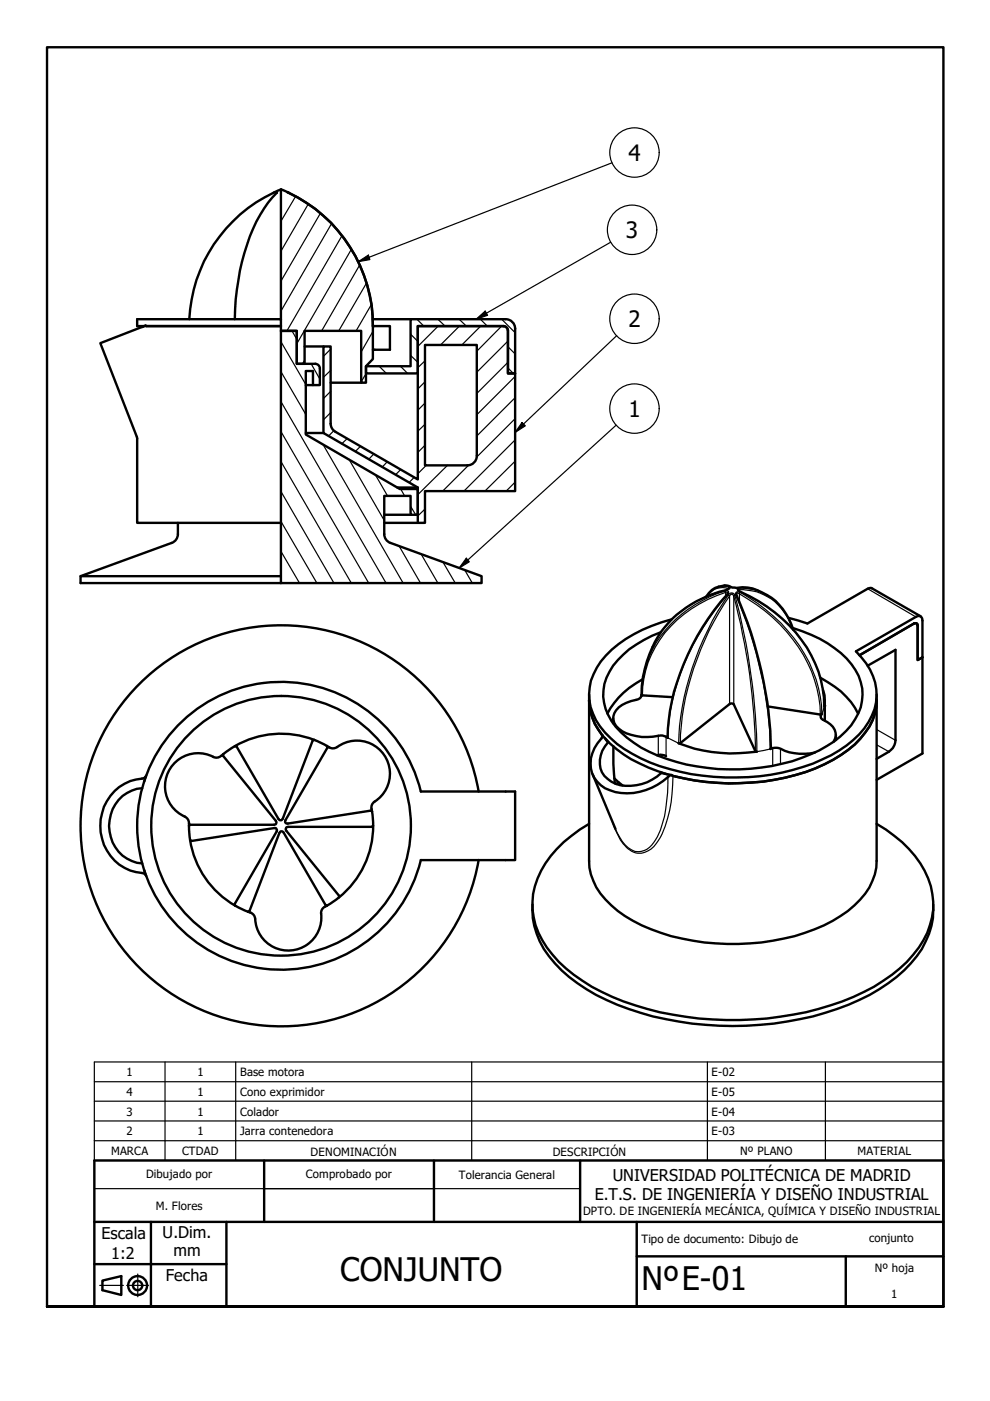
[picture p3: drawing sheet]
<svg xmlns="http://www.w3.org/2000/svg" width="210mm" height="297mm" viewBox="0 0 210 297" stroke-linecap="round" stroke-linejoin="round" font-family="sans-serif">
<!-- layer: Sombreado (ISO) -->
<g fill="none" stroke="#000" stroke-width=".25">
<path d="M59.8 40.2l-.2 .4M62.7 41.6l-3.1 5.3M65.3 43.3l-5.7 10M67.9 45.2l-8.3 14.4M70.3 47.4l-10.7 18.6M72.5 50l-11.7 20.2M74.5 52.9l-11.6 20M76.3 56.2l-8.1 14M77.7 60l-5.9 10.2M59.6 78.8l5.2 9.1M59.6 72.4l5.2 9.1M61.9 70.2l1 1.7"/>
<path d="M64.6 76.4l-.5 .7M66 77.1l1.8 3.3M70.1 78.5l-1.5 1.5M70.1 74l-1.5 1.6M77.6 79.2l-1 1.7M78.7 64.6l-3.2 5.6M79.1 70.3l-2.5 4.3M80.4 77.6l1.5 1.6M84.9 77.6l1.5 1.6M87.1 75.4l1.5 1.4M87.1 70.9l1.5 1.5M88.4 67.7l1.5 1.4"/>
<path d="M90.1 76.5l-1.5 1.5M92.8 67.7l1.6 1.4M92.9 69.1l-4.3 4.4M97.3 67.7l1.6 1.4M97.4 69.1l-4 4M101.9 67.7l1.4 1.4M101.9 69.1l-4 4M106.4 69.1l-5.3 5.4M106.4 67.7l2.8 2.8M107.7 76.8l-6.6 6.6M107.7 72.3l-6.6 6.6M107.7 78l1.1 1.2"/>
<path d="M107.7 73.5l1.5 1.5M109.2 79.8l-8.1 8.1M59.6 97.8l14.9 25.8M59.6 91.5l18.6 32.1M59.6 85.1l22.3 38.5M68.5 94.3l17 29.3M70.1 87.5l-1.5 1.5M70.1 83l-1.5 1.5M70.8 91.3l-1.1 1.1M73.6 93l-1.1 1.1M74 97.5l7.5 12.8M76.5 94.6l-1.2 1.1"/>
<path d="M79.2 96.3l-1 1.1M82.1 97.9l-1.1 1.1M85 99.6l-1.1 1M90.1 94.4l-1.5 1.5M90.1 90l-1.5 1.4M90.1 85.5l-1.5 1.5M90.1 80.9l-1.5 1.6M90.4 98.7l-1.8 1.7M94.9 98.7l-6.3 6.2M99.4 98.6l-5.5 5.5M109.2 97.8l-6.4 6.3M109.2 93.3l-10.8 10.8"/>
<path d="M109.2 88.8l-8.2 8.2M109.2 84.3l-8.1 8.1M59.6 116.9l3.9 6.7M59.6 110.5l7.6 13.1M59.6 104.2l11.2 19.4M79.6 100.6l2.6 4.5M84.6 115.8l4.6 7.8M85 103.7l.8 1.4M87.1 107.4l1 1.7M87.8 101.2l-1.1 1.1M89.3 117.5l3.5 6.1M90.1 107.9l-1.5 1.5"/>
<path d="M93.9 119.2l2.6 4.4M109.2 102.2l-1.9 1.9M59.6 123.2l.2 .4M98.6 120.9l1.5 2.7"/>
</g>
<!-- layer: Visible (ISO) -->
<g fill="none" stroke="#000" stroke-width=".51">
<path d="M58.2 40.8a31.5 31.5 0 0 0-18.1 26.9M58.7 40.9a28 28 0 0 0-6.9 12.7 57.2 57.2 0 0 0-2 14.1M59.6 40.2v27.5M59.6 40.1l-1.4 .6M59.6 40.1l1.4 .7M61 40.8a31.4 31.4 0 0 1 18.1 28.3M30.5 69.1l-.3 .2M30.6 69.1h-1.5v-1.4h30.5v1.4M59.6 69.1h-28.7v-.1l-9.6 3.8 7.7 19.8M59.6 69.1v41.8M64.6 73.5h4M79.1 69.1v7l-1.5 1.5v3.5h-1v-10.9h-12v6.9h-1.7v-6.9h-3.3h3.3v6.9h4a.99 .99 0 0 1 .9 1v3.5h-1.4v-2.9h-1.6v13.4l20 11.6h3.8v5.4h-1.5v-4h-5.6v8.2"/>
<path d="M79.1 69.1h3.6v5.1h-3.6M79.1 67.7h8M106.7 69.1a.98 .98 0 0 1 1 1M107.2 67.7h-20.1v9.9h-9.5v1.6h11v-10.1h18.1h-18.1v32.5l-17.5-10M107.2 67.7a2 2 0 0 1 2 2M109.2 69.6v9.6h-1.5v-9v9h1.5v24.9h-19.1v6.8h-1.5v-7.5l-20-11.6v-18.3h1.5v16.3M29 92.6l.1 .4M29.1 93v17.9h30.5M64.8 91.8h3.8M64.8 81.6h1.6M70.1 89.8a2 2 0 0 0 1 1.7M70.1 81.1h6.5"/>
<path d="M101.1 96.6v-23.5h-11v25.6h9a2 2 0 0 0 2-2M36.4 115.1l-19.3 7.1v1.4h42.5M37.7 113.2a2 2 0 0 1-1.3 1.9M37.7 110.9v2.4M59.6 110.9v12.7M81.5 113.2a1.97 1.97 0 0 0 1.3 1.9l19.3 7.1v1.4h-42.5M81.5 110.9h7.1M81.5 109.1h5.6M84.3 103.4h4.3M17.1 122.2h42.5M142.4 131.3a29.2 29.2 0 0 0-13.9 7.7 11.4 11.4 0 0 0-.2 16.3 26.4 26.4 0 0 0 11.5 7.1 50.9 50.9 0 0 0 32.5-.5 25.9 25.9 0 0 0 11-7.5 11.2 11.2 0 0 0-.7-15l-1.1-1.3 13.1-7.5a.81 .81 0 0 1 1 1v28.2l-9.7 5.5M149.7 126.5a4.6 4.6 0 0 1 5-2.2l.6 .3h.7a8.9 8.9 0 0 1 6.6 1.6 12.6 12.6 0 0 1 5.6 7.3"/>
<path d="M154.3 125.7v.1a51.7 51.7 0 0 0-12.3 24.9 25.4 25.4 0 0 0-.4 5.7l-.4-.2a2.17 2.17 0 0 0-1.6-.2 10.6 10.6 0 0 1-8.4-1.5 2.76 2.76 0 0 1 0-4.5 9.1 9.1 0 0 1 4.1-1.7 1.04 1.04 0 0 0 .7-1M154.6 124.7l-.5 .3a23.3 23.3 0 0 0-15.2 11.1 25 25 0 0 0-2.9 11.2M156.1 126.1a84.9 84.9 0 0 1 7.3 32.6l.9-.2a3.2 3.2 0 0 1 2.1 .7 11.7 11.7 0 0 0 6.4 .4M156.5 125l.1 .2a32.4 32.4 0 0 1 15.4 13.8 22.7 22.7 0 0 1 2.8 10.7v-2.3l-.3-1.1M168.1 133.1a24.4 24.4 0 0 1 12.4 7.7 10 10 0 0 1 0 13 25.5 25.5 0 0 1-12.5 7.6 43.7 43.7 0 0 1-32.1-2.9 16.6 16.6 0 0 1-7.5-8.2 10 10 0 0 1 2.6-10.4 23.4 23.4 0 0 1 9.1-5.9M182.2 138.9l11.6-6.7 .5-.1 .3 .5v7.3l1-.5M195.2 130.7l-10.5-6.1-.7 .2-12.8 7.4-4.1-1.2M37.5 154.1a30.5 30.5 0 0 1 51.7 13.7h20v14.6l-20-.1a30.5 30.5 0 0 1-44.2 19.6 30.5 30.5 0 0 1-7.5-47.8zM47.3 159.9v.4l11.2 13.7v.6l-.4 .3h-17.8l-.2 .2M66.6 156.9l-.3 .1-6.4 16.6-.3 .3-.5-.2-8.9-15.4-.4-.1M69.3 158.2l.1 .3-8.9 15.4v.5l.5 .2 17.5-2.7 .4 .2M71.5 158.4a1.73 1.73 0 0 1-2.2-.2 19.7 19.7 0 0 0-22.7 2.3 1.49 1.49 0 0 1-1.4 0"/>
<path d="M71.5 158.4a7 7 0 0 1 10.1 1.8 7 7 0 0 1-2.4 10 1.78 1.78 0 0 0-.3 1.9M124.9 148.4a12.1 12.1 0 0 0 2.8 7.5M124.9 147.2v35.3a12.8 12.8 0 0 0 4.7 9.4 31.7 31.7 0 0 0 15 7.1 50.1 50.1 0 0 0 28.1-2 22.6 22.6 0 0 0 11.6-8.9 11.1 11.1 0 0 0 1.6-5.6v-35.3M127.7 155.9l.8 .9M128.2 156.4a27.6 27.6 0 0 0 13.3 7.8M128.5 156.8l.4 .6 .1-.1M128.9 157.4a5.5 5.5 0 0 0-.8 7.1 6.9 6.9 0 0 0 6.8 2 9.6 9.6 0 0 0 5.3-2.6M130 152.3v1M130 158.2v3.8l.4 4.1M136 147.3l.2 .1 6.4 .4M136.3 144a17.7 17.7 0 0 0-7.5 7.3M143.9 157.6l.4-.1 10.4-8.2a.68 .68 0 0 1 .9 0l4.5 9.9 .4 .2a32.7 32.7 0 0 1-16.6-1.8z"/>
<path d="M162.8 149.8l11.1 1.7 .3-.1a.73 .73 0 0 0-.2 .7 .73 .73 0 0 0 .6 .5 3.7 3.7 0 0 1 2.6 3.4l-.5 1.3M173.9 143.7a17.2 17.2 0 0 1 8 7.6M174.9 148.4v4.4M177.2 155.8v1.1M184 141.1l5.9-3.3v19.2a3 3 0 0 1-1.4 2.4l-2.6 1.5M185.9 148.4a11.6 11.6 0 0 1-3.5 8.2 29.9 29.9 0 0 1-16 8.3 50.6 50.6 0 0 1-23.8-.4l-.4-.1a13.7 13.7 0 0 1-11.7 3.5 6.3 6.3 0 0 1-5.2-7.1 9.5 9.5 0 0 1 2.4-4.5v-.4M30.2 167.1a7.9 7.9 0 0 0-6.7 10.4 7.3 7.3 0 0 0 6.7 5.6M30.9 164.7a2.24 2.24 0 0 1-2.1 .6 10.1 10.1 0 0 0-5.4 16.2 9.8 9.8 0 0 0 7.1 3.7l.5 .5M30.9 164.7l-.3 1M31 164.5l-.1 .2M39.2 173.1a1.79 1.79 0 0 1 .9 2M40.1 175.1a19.5 19.5 0 0 0 13 18.4"/>
<path d="M40.3 178.1l.3 .2 17.6-2.7h.3l.2 .4v.3l-8.9 15.3v.4M45.2 160.5a7 7 0 0 0-9.5 3.2 7 7 0 0 0 3.5 9.4M78.9 172.1a19.6 19.6 0 0 1-10.3 20.4 1.49 1.49 0 0 0-.5 1.2M79.1 175.1l-.2 .2h-17.8l-.5 .3 .1 .5 11.2 13.8-.1 .3M101.5 167.8a42.5 42.5 0 0 0-65.2-28.3 42.5 42.5 0 0 0 0 71.1 42.5 42.5 0 0 0 65.2-28.3M124.9 174.7a23.7 23.7 0 0 0-11.5 13.2 15.5 15.5 0 0 0 3.8 14.5 37.2 37.2 0 0 0 17.5 10.8 69.4 69.4 0 0 0 46.2-1.8 32.6 32.6 0 0 0 13.9-10.5 15.4 15.4 0 0 0-.8-19.4 27.1 27.1 0 0 0-8.1-6.8M125.7 164.2l4.8 11.6M130.2 165l1.8 1.5M131.1 165.8l-.4 .4M139.3 160.1l.7-.1 1.2 .3M140.2 163.9l2.2 .4M140.3 163.8l-.1 .1"/>
<path d="M30.6 184.5l.3 1M53.1 193.5a1.92 1.92 0 0 1 1.1 2.2 7 7 0 0 0 7.9 5.8 7 7 0 0 0 6-7.8M69.3 191.9h-.3l-8.9-15.4-.5-.2-.4 .3-6.3 16.6-.3 .1M112.9 191.8a17.4 17.4 0 0 0 6.2 13.9 45.6 45.6 0 0 0 22.1 10.4 69.4 69.4 0 0 0 38.7-3.1 34.3 34.3 0 0 0 14.5-10.3 16.4 16.4 0 0 0 3.5-10.9M21.7 271.5l4-.9v4l-4-1.1z"/>
<circle cx="59.6" cy="175.1" r="27.5"/>
<circle cx="29.2" cy="272.6" r="2"/>
<circle cx="29.2" cy="272.6" r=".98"/>
</g>
<!-- layer: Visible fina (ISO) -->
<g fill="none" stroke="#000" stroke-width=".25">
<path d="M152.4 124.4a3.3 3.3 0 0 1 2.4 .2l-.6 .4a23.6 23.6 0 0 0-15.3 11.1l-.5 1M153.6 124.1l.6 .1 .7 .3 1.4 .1M153.8 125.3a.44 .44 0 0 1 .7 .1 .44 .44 0 0 1-.3 .6M153.8 125.1h.1M154.2 126a50.4 50.4 0 0 0-12.5 28.6l-.1 1.8 2.3 1.2a59.8 59.8 0 0 1 10.5-31.5l.3 .3a58.4 58.4 0 0 0-10.4 31.1M154.3 125.7v-.2l-.4 .1v.8M154.4 126.1a.76 .76 0 0 1 .8-.4 .76 .76 0 0 1 .6 .6l-.2 .1-.4-.4-.5 .4v22.9M154.6 124.8a3.9 3.9 0 0 0-4.7 1.6M154.7 124.5l-.1 .3M154.9 124.5h.2M155.8 126.3a137.8 137.8 0 0 1 4.7 33.1l2.8-.6a89.3 89.3 0 0 0-7.3-32.6l.2 .1M156.1 126.1l.2-.4 .5 .2 .2-.3a.58 .58 0 0 0-.8-.1 .58 .58 0 0 0-.2 .7"/>
<path d="M156.3 124.6h.1M156.3 124.6a8.8 8.8 0 0 1 4.3 .5M156.5 125l.1-.2-.2-.1-.1 .1v.2l.7 .5M156.5 124.7a11.3 11.3 0 0 1 6.1 1.5M156.6 125.2v-.2a11.3 11.3 0 0 1 11 7.3l.4 1M156.8 127.6v-1.7a33.5 33.5 0 0 1 15.9 18.4 24 24 0 0 1 1.2 7.2M157 125.5a30.1 30.1 0 0 1 16.5 17 23.2 23.2 0 0 1 1.3 7.2l-.6 1.7a28.5 28.5 0 0 0-8.6-19.3 43.7 43.7 0 0 0-8.6-6.5M157 125.5h.1M184 124.8l10.2 6M127.6 155.8v.5M128.5 156.8h.1M136.3 143.5a24 24 0 0 1 14.1-17l3.4-1.2 .1 .3a25.2 25.2 0 0 0-16.5 14.8 21.6 21.6 0 0 0-1.2 7"/>
<path d="M139.6 156v4.1M141.2 156.2v4.1M155.6 149.3v-22.9a131.6 131.6 0 0 1 4.5 32.8M163.8 158.6v3.8M165.5 158.7v3.3M174.1 151.7v.5M185.9 157.9l2.6 1.5M185.9 154.7l4 2.3M141 164.1h.1M141.1 164l-.1 .1M141.6 164.8a29 29 0 0 1-2.2 12.6 4.7 4.7 0 0 1-4.8 3.1 6.8 6.8 0 0 1-3.7-3.8l-.4-.9M142.7 164.5a26.9 26.9 0 0 1-3.1 13.7 4.2 4.2 0 0 1-6 2.1l-.4-.3a11.5 11.5 0 0 1-3.5-6.1"/>
<path d="M20 252h103M21.1 272.5h5.1M26.9 272.5h4.6M29.2 270.1v4.8"/>
</g>
<!-- layer: Visible (ISO) -->
<circle cx="174.8" cy="149.7" r=".25" fill="#000"/>
<g fill="none" stroke="#000" stroke-width=".25">
<path d="M129.7 34.5l-53.8 21M75.9 55.5l2.2-1.4 .3 .9zM129.5 51.4l-28.5 16.3M101 67.7l1.9-1.7 .5 .9zM130.7 71.2l-21.5 20.5M110.7 89.6l.7 .7-2.2 1.4zM130.6 90.2l-33.3 30.2M98.9 118.3l.6 .8-2.2 1.3zM20 229.3h180M20 233.5h180M20 237.7h180M35 225.2v20.8"/>
<path d="M50 225.2v20.8M100 225.2v20.8M150 225.2v20.8M175 225.2v20.8M20 241.9h180v-16.7h-180v20.8h180v-4.1"/>
<circle cx="134.5" cy="32.3" r="5.2"/>
<circle cx="134" cy="48.7" r="5.2"/>
<circle cx="134.5" cy="67.6" r="5.2"/>
<circle cx="134.5" cy="86.6" r="5.2"/>
</g>
<!-- layer: Borde (ISO) -->
<path d="M10 277v-267h190v267h-190h190" fill="none" stroke="#000" stroke-width=".51"/>
<path d="M20 246h180v31h-180zM20 259.1h180M32 259.1v17.9M48 259.1v17.9M56 246v13.1M92 246v13.1M123 246v13.1M135 259.1v17.9M20 268h28M135 266.4h65M179.3 266.4v10.6" fill="none" stroke="#000" stroke-width=".51"/>
<path d="M75.9 55.5l2.2-1.4 .3 .9zM101 67.7l1.9-1.7 .5 .9zM110.7 89.6l.7 .7-2.2 1.4zM98.9 118.3l.6 .8-2.2 1.3z" fill="#000"/>
<g font-size="6.9">
<text x="72.1" y="271.5">CONJUNTO</text>
<text x="136" y="273.5">NºE-01</text>
</g>
<g font-size="4.8">
<text x="133.2" y="34.1">4</text>
<text x="132.7" y="50.5">3</text>
<text x="133.2" y="69.4">2</text>
<text x="133.2" y="88.4">1</text>
</g>
<g font-size="3.4">
<text x="129.9" y="250.4">UNIVERSIDAD POLITÉCNICA DE MADRID</text>
<text x="126.1" y="254.5">E.T.S. DE INGENIERÍA Y DISEÑO INDUSTRIAL</text>
<text x="21.5" y="262.6">Escala</text>
<text x="34.5" y="262.6">U.Dim.</text>
<text x="23.6" y="266.9">1:2</text>
<text x="36.8" y="266.2">mm</text>
<text x="35.2" y="271.6">Fecha</text>
</g>
<g font-size="2.4">
<text x="26.8" y="228.1">1</text>
<text x="26.8" y="232.3">4</text>
<text x="41.8" y="228.1">1</text>
<text x="41.8" y="232.3">1</text>
<text x="50.9" y="228.1">Base motora</text>
<text x="50.9" y="232.3">Cono exprimidor</text>
<text x="150.9" y="228.1">E-02</text>
<text x="150.9" y="232.3">E-05</text>
<text x="26.8" y="236.5">3</text>
<text x="41.8" y="236.5">1</text>
<text x="50.9" y="236.5">Colador</text>
<text x="150.9" y="236.5">E-04</text>
<text x="23.6" y="244.8">MARCA</text>
<text x="26.8" y="240.7">2</text>
<text x="38.6" y="244.8">CTDAD</text>
<text x="41.8" y="240.7">1</text>
<text x="50.9" y="240.7">Jarra contenedora</text>
<text x="65.8" y="245.2">DENOMINACIÓN</text>
<text x="117.2" y="245.2">DESCRIPCIÓN</text>
<text x="150.9" y="240.7">E-03</text>
<text x="156.9" y="244.8">Nº PLANO</text>
<text x="181.8" y="244.8">MATERIAL</text>
<text x="31" y="249.7">Dibujado por</text>
<text x="64.8" y="249.7">Comprobado por</text>
<text x="97.3" y="250">Tolerancia General</text>
<text x="33" y="256.5">M. Flores</text>
<text x="123.6" y="257.7">DPTO. DE INGENIERÍA MECÁNICA, QUÍMICA Y DISEÑO INDUSTRIAL</text>
<text x="136" y="263.4">Tipo de documento: Dibujo de</text>
<text x="184.3" y="263.3">conjunto</text>
<text x="185.5" y="269.7">Nº hoja</text>
<text x="189" y="275.3">1</text>
</g>
</svg>
